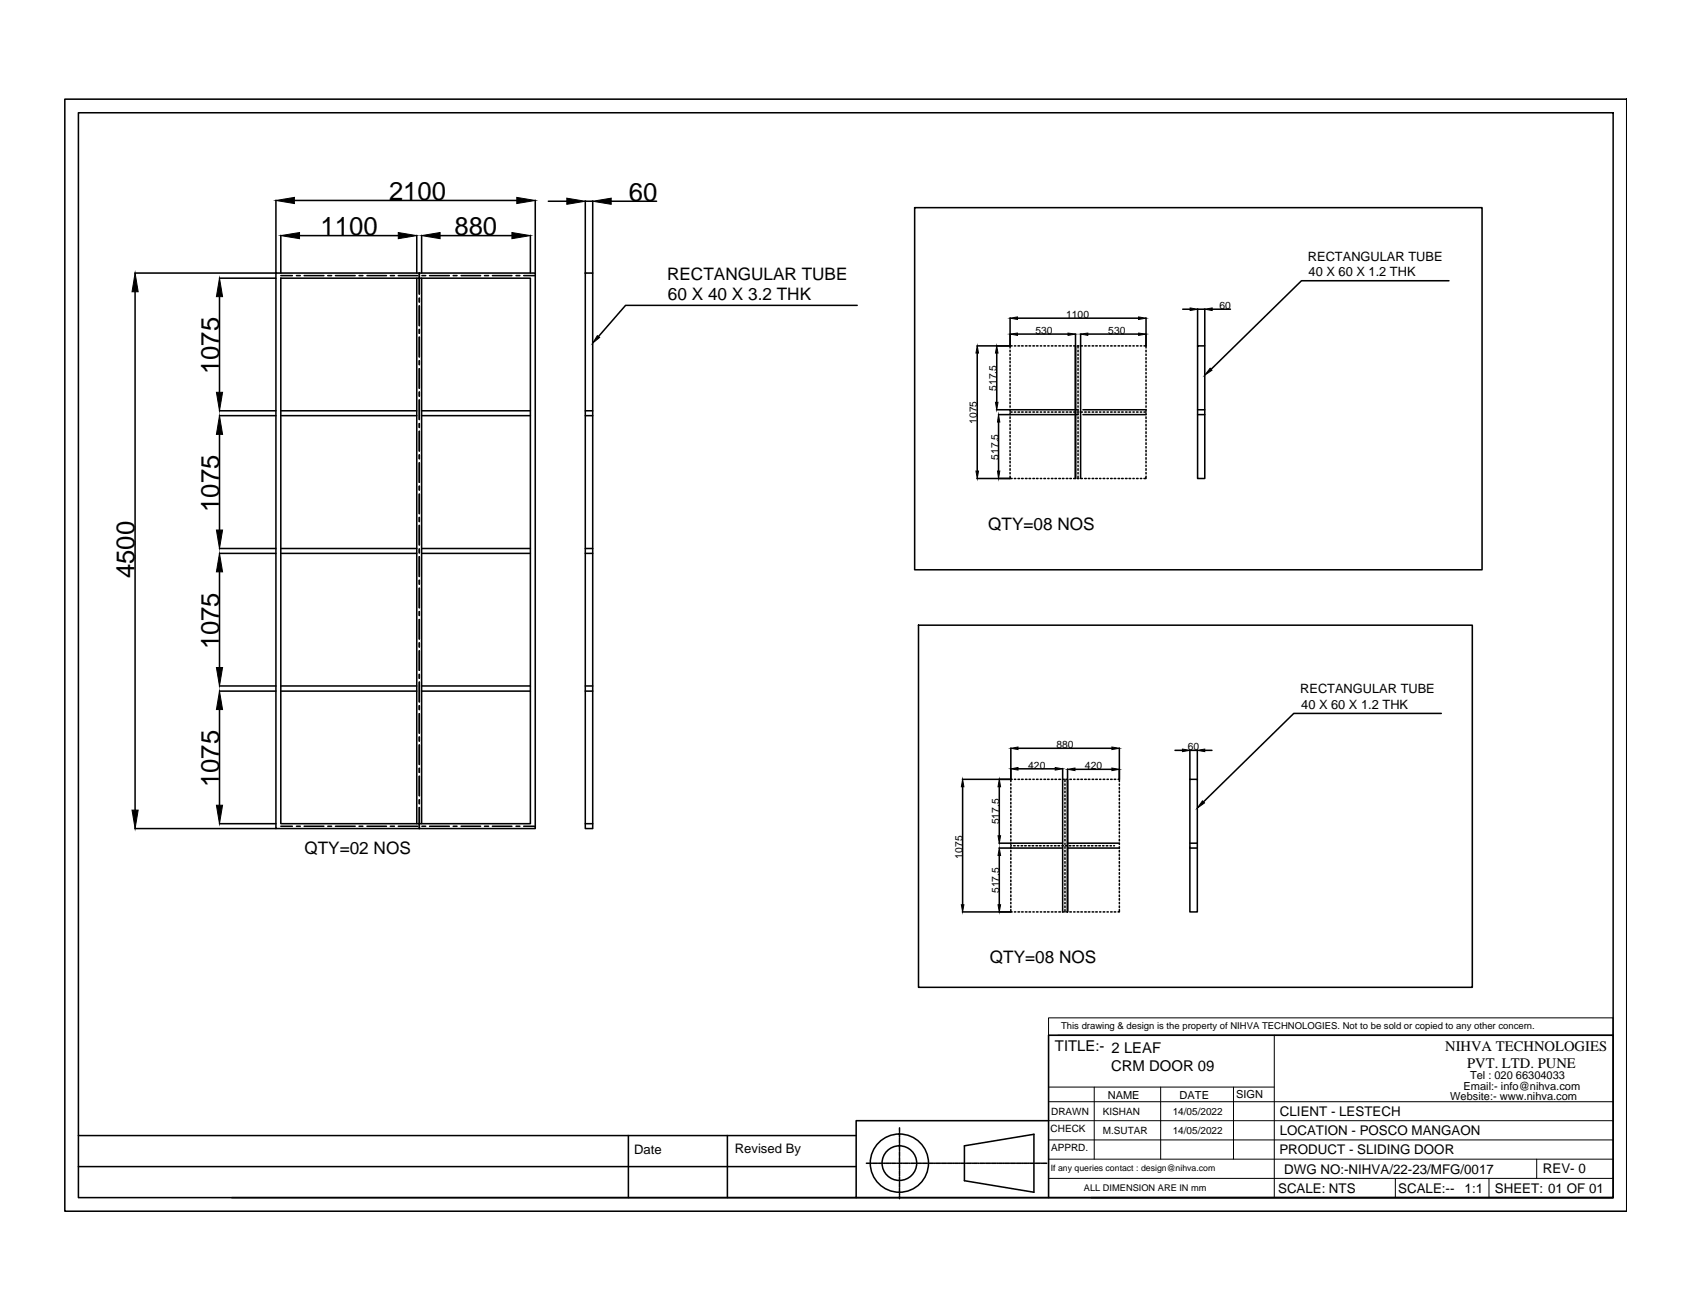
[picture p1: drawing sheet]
<svg xmlns="http://www.w3.org/2000/svg" width="279mm" height="216mm" viewBox="0 0 279 216" stroke-linecap="round" stroke-linejoin="round" font-family="sans-serif">
<!-- layer: 0 -->
<g fill="none" stroke="#000" stroke-width=".25">
<path d="M10.7 16.4h257.8v183.5h-257.8zM12.9 18.6h253.3v179.1h-253.3zM45.5 33v12.1M46.3 38.8v6.3M48.6 33.1h36.7M49.4 38.9h16.3M68.8 38.8v6.3M69.6 38.8v6.3M72.6 38.9h11.9M87.5 38.8v6.3M88.3 33v12.1M90.5 33.2h3"/>
<path d="M96.6 33.2v11.9h1.2v91.7h-1.2v-91.7M96.6 33.2h1.2M97.8 33.2v11.9M100.9 33.2h7.5M150.9 34.3h93.7v59.8h-93.7zM22.3 45.1h23.2M22.3 48.2v85.5M36.2 45.9h9.3M36.2 49v15.8M45.5 45.1h42.8v91.7h-42.8zM46.3 45.9h41.2v90.1h-41.2zM46.3 45.5h1.9"/>
<path d="M48.9 45.5h.7M50.2 45.5h3.3M54.1 45.5h.6M55.4 45.5h3.2M59.3 45.5h.6M60.6 45.5h3.2M64.4 45.5h.7M65.7 45.5h3.2M68.8 45.9v90.1M69.2 45.1v3.4M69.2 49.2v.7M69.2 50.5v3.2"/>
<path d="M69.2 54.4v.6M69.2 55.7v3.2M69.2 59.5v.7M69.6 45.9v90.1M69.6 45.5h.7M70.9 45.5h3.3M74.8 45.5h.6M76.1 45.5h3.2M80 45.5h.6M81.3 45.5h3.2M85.2 45.5h.6M86.4 45.5h1.9"/>
<path d="M141.5 50.4h-38.3l-4.5 5.2M161.2 57.1h5.5M161.3 58.3v19.5M164.5 58.3v8.1M166.7 52.5v4.6M166.7 57.8v.3M166.7 58.4v.3M166.7 59v.3M166.7 59.6v.3M167 57.1h-.3v.3M167.4 57.1h.2M167.9 52.5h20"/>
<path d="M167.9 55.1h8.4M168 57.1h.3M168.6 57.1h.3M169.2 57.1h.3M169.8 57.1h.3M170.5 57.1h.2M171.1 57.1h.2M171.7 57.1h.2M172.3 57.1h.2M172.9 57.1h.2M173.5 57.1h.3M174.1 57.1h.3"/>
<path d="M174.7 57.1h.3M175.3 57.1h.3M176 57.1h.2M176.6 57.1h.2M177.2 57.1h.2M177.5 55.1v2M177.8 57.1h.2M177.9 57.1v.3M177.9 57.8v.3M177.9 58.4v.3M177.9 59v.3M177.9 59.6v.3"/>
<path d="M178.3 55.1v2M178.3 57.1v21.9M178.4 57.1h.2M179 57.1h.3M179.5 55.1h8.4M179.6 57.1h.3M180.2 57.1h.3M180.8 57.1h.3M181.5 57.1h.2M182.1 57.1h.2M182.7 57.1h.2M183.3 57.1h.2"/>
<path d="M183.9 57.1h.2M184.5 57.1h.3M185.1 57.1h.3M185.7 57.1h.3M186.3 57.1h.3M187 57.1h.2M187.6 57.1h.2M188.2 57.1h.2M188.8 57.1h.3v.3M189.1 52.5v4.6M189.1 57.8v.3M189.1 58.4v.3"/>
<path d="M189.1 59v.3M189.1 59.6v.3M195.2 51h1.2M197.6 57.1h1.2v21.9h-1.2zM197.6 51v6.1M197.6 51h1.2M198.8 51v6.1M200.1 51h3M239.1 46.3h-24.3l-14.9 14.6M36.2 67.8h9.3M36.2 68.6h9.3M36.2 71.7v15.8"/>
<path d="M46.3 67.8h22.5M46.3 68.6h22.5M69.2 60.9v3.2M69.2 64.7v.7M69.2 66v3.2M69.2 69.9v.7M69.2 71.2v3.3M69.2 75.1v.6M69.2 76.4v3.2M69.6 67.8h17.9M69.6 68.6h17.9M96.6 67.8h1.2"/>
<path d="M96.6 68.6h1.2M161.2 79h5.5M164.5 67.6h13.4M164.8 69.7v8.1M166.7 78.6v.4h.3M166.7 60.3v.2M166.7 60.9v.2M166.7 61.5v.2M166.7 62.1v.2M166.7 62.7v.2M166.7 63.3v.3M166.7 63.9v.3"/>
<path d="M166.7 64.5v.3M166.7 65.1v.3M166.7 65.8v.2M166.7 66.4v.2M166.7 67v.2M166.7 67.6v.2M166.7 68.2v.2M166.7 68.8v.3M166.7 69.4v.3M166.7 70v.3M166.7 70.6v.3M166.7 71.3v.2"/>
<path d="M166.7 71.9v.2M166.7 72.5v.2M166.7 73.1v.2M166.7 73.7v.2M166.7 74.3v.3M166.7 74.9v.3M166.7 75.6v.2M166.7 76.1v.3M166.7 76.8v.2M166.7 77.4v.2M166.7 78v.2M166.7 68h.3"/>
<path d="M167.4 79h.2M167.4 68h.2M168 79h.3M168 68h.3M168.6 79h.3M168.6 68h.3M169.2 79h.3M169.2 68h.3M169.8 79h.3M169.8 68h.3M170.5 79h.2M170.5 68h.2"/>
<path d="M171.1 79h.2M171.1 68h.2M171.7 79h.2M171.7 68h.2M172.3 79h.2M172.3 68h.2M172.9 79h.2M172.9 68h.2M173.5 79h.3M173.5 68h.3M174.1 79h.3M174.1 68h.3"/>
<path d="M174.7 79h.3M174.7 68h.3M175.3 79h.3M175.3 68h.3M176 79h.2M176 68h.2M176.6 79h.2M176.6 68h.2M177.2 79h.2M177.2 68h.2M177.5 79v-21.9v21.9M177.8 79h.2"/>
<path d="M177.8 68h.2M177.9 60.3v.2M177.9 60.9v.2M177.9 61.5v.2M177.9 62.1v.2M177.9 62.7v.2M177.9 63.3v.3M177.9 63.9v.3M177.9 64.5v.3M177.9 65.1v.3M177.9 65.8v.2M177.9 66.4v.2"/>
<path d="M177.9 67v.2M177.9 67.6v.2M177.9 68.2v.2h-13.1M177.9 68.8v.3M177.9 69.4v.3M177.9 70v.3M177.9 70.6v.3M177.9 71.3v.2M177.9 71.9v.2M177.9 72.5v.2M177.9 73.1v.2M177.9 73.7v.2"/>
<path d="M177.9 74.3v.3M177.9 74.9v.3M177.9 75.6v.2M177.9 76.1v.3M177.9 76.8v.2M177.9 77.4v.2M177.9 78v.2M177.9 78.6v.4M178.4 79h.2M178.4 68h.2M178.7 67.6h10.4M179 79h.3"/>
<path d="M179 68h.3M179.6 79h.3M179.6 68h.3M180.2 79h.3M180.2 68h.3M180.8 79h.3M180.8 68h.3M181.5 79h.2M181.5 68h.2M182.1 79h.2M182.1 68h.2M182.7 79h.2"/>
<path d="M182.7 68h.2M183.3 79h.2M183.3 68h.2M183.9 79h.2M183.9 68h.2M184.5 79h.3M184.5 68h.3M185.1 79h.3M185.1 68h.3M185.7 79h.3M185.7 68h.3M186.3 79h.3"/>
<path d="M186.3 68h.3M187 79h.2M187 68h.2M187.6 79h.2M187.6 68h.2M188.2 79h.2M188.2 68h.2M188.8 68h.3M189.1 78.6v.4h-.3M189.1 60.3v.2M189.1 60.9v.2M189.1 61.5v.2"/>
<path d="M189.1 62.1v.2M189.1 62.7v.2M189.1 63.3v.3M189.1 63.9v.3M189.1 64.5v.3M189.1 65.1v.3M189.1 65.8v.2M189.1 66.4v.2M189.1 67v.2M189.1 67.6v.2M189.1 68.2v.2h-10.4M189.1 68.8v.3"/>
<path d="M189.1 69.4v.3M189.1 70v.3M189.1 70.6v.3M189.1 71.3v.2M189.1 71.9v.2M189.1 72.5v.2M189.1 73.1v.2M189.1 73.7v.2M189.1 74.3v.3M189.1 74.9v.3M189.1 75.6v.2M189.1 76.1v.3"/>
<path d="M189.1 76.8v.2M189.1 77.4v.2M189.1 78v.2M197.6 68.4h1.2M197.6 67.6h1.2M36.2 90.5h9.3M36.2 91.3h9.3M36.2 94.4v15.8M46.3 90.5h22.5M46.3 91.3h22.5M69.2 80.2v.7M69.2 81.6v3.2"/>
<path d="M69.2 85.4v.7M69.2 86.7v3.2M69.2 90.6v.7M69.2 91.9v3.3M69.2 95.8v.6M69.2 97.1v3.2M69.6 90.5h17.9M69.6 91.3h17.9M96.6 90.5h1.2M96.6 91.3h1.2M36.2 113.2h9.3M36.2 114.1h9.3"/>
<path d="M36.2 117.1v15.8M46.3 113.2h22.5M46.3 114.1h22.5M69.2 101v.6M69.2 102.3v3.2M69.2 106.1v.7M69.2 107.4v3.2M69.2 111.3v.7M69.2 112.6v3.3M69.2 116.5v.6M69.2 117.8v3.2M69.6 113.2h17.9"/>
<path d="M69.6 114.1h17.9M96.6 113.2h1.2M96.6 114.1h1.2M151.6 103.2h91.4v59.8h-91.4zM237.9 117.8h-24.4l-14.9 14.6M22.3 136.8h23.2M36.2 136h9.3M46.3 136.4h1.9M48.9 136.4h.7M50.2 136.4h3.3M54.1 136.4h.6M55.4 136.4h3.2"/>
<path d="M59.3 136.4h.6M60.6 136.4h3.2M64.4 136.4h.7M65.7 136.4h3.2M69.2 121.7v.6M69.2 123v3.2M69.2 126.8v.7M69.2 128.1v3.2M69.2 132v.7M69.2 133.3v3.5M69.6 136.4h.7M70.9 136.4h3.3"/>
<path d="M74.8 136.4h.6M76.1 136.4h3.2M80 136.4h.6M81.3 136.4h3.2M85.2 136.4h.6M86.4 136.4h1.9M96.6 136h1.2M158.9 129.9v19.4M164.9 139.2h10.5M164.9 140h10.5M164.9 129.9v8.1M166.8 123.5v5.1h-8"/>
<path d="M166.8 129.4v.2M166.8 130v.2M166.8 130.6v.2M166.8 131.2v.3M166.8 131.8v.3M166.8 132.4v.3M166.8 133v.3M166.8 133.7v.2M166.8 134.3v.2M166.8 134.9v.2M166.8 135.5v.2M166.8 136.1v.2"/>
<path d="M166.8 136.7v.3M166.8 137.3v.3M166.8 138v.2M166.8 138.5v.3M166.8 139.2v.2M166.8 139.8v.2M166.8 139.6h.1M167 128.6h-.2v.4M167.3 139.6h.2M167.4 128.6h.2M167.9 139.6h.2M168 128.6h.3"/>
<path d="M168 123.5h15.5M168 126.9h6.1M168.5 139.6h.3M168.6 128.6h.3M169.1 139.6h.3M169.2 128.6h.3M169.7 139.6h.3M169.8 128.6h.3M170.3 139.6h.3M170.5 128.6h.2M171 139.6h.2M171.1 128.6h.2"/>
<path d="M171.6 139.6h.2M171.7 128.6h.2M172.2 139.6h.2M172.3 128.6h.2M172.8 139.6h.2M172.9 128.6h.2M173.4 139.6h.2M173.5 128.6h.3M174 139.6h.3M174.1 128.6h.3M174.6 139.6h.3M174.7 128.6h.3"/>
<path d="M175.2 139.6h.3M175.3 128.6h.3M175.4 126.9v23.6M175.8 128.6v.4M175.8 129.4v.2M175.8 130v.2M175.8 130.6v.2M175.8 131.2v.3M175.8 131.8v.3M175.8 132.4v.3M175.8 133v.3M175.8 133.7v.2"/>
<path d="M175.8 134.3v.2M175.8 134.9v.2M175.8 135.5v.2M175.8 136.1v.2M175.8 136.7v.3M175.8 137.3v.3M175.8 138v.2M175.8 138.5v.3M175.8 139.2v.2M175.8 139.8v.2M175.8 139.6h.3M176.2 139.2h8.5v.2"/>
<path d="M176.2 126.9v1.7h-.2M176.2 140h8.5M176.5 139.6h.2M176.6 128.6h.2M177.1 139.6h.2M177.2 128.6h.2M177.4 127h6.1M177.7 139.6h.2M177.8 128.6h.2M178.3 139.6h.2M178.4 128.6h.2M178.9 139.6h.2"/>
<path d="M179 128.6h.3M179.5 139.6h.3M179.6 128.6h.3M180.1 139.6h.3M180.2 128.6h.3M180.7 139.6h.3M180.8 128.6h.3M181.3 139.6h.3M181.5 128.6h.2M182 139.6h.2M182.1 128.6h.2M182.6 139.6h.2"/>
<path d="M182.7 128.6h.2M183.2 139.6h.2M183.3 128.6h.2M183.8 139.6h.1M183.9 128.6h.2M184.5 128.6h.2M184.7 123.5v5.5M184.7 129.4v.2M184.7 130v.2M184.7 130.6v.2M184.7 131.2v.3M184.7 131.8v.3"/>
<path d="M184.7 132.4v.3M184.7 133v.3M184.7 133.7v.2M184.7 134.3v.2M184.7 134.9v.2M184.7 135.5v.2M184.7 136.1v.2M184.7 136.7v.3M184.7 137.3v.3M184.7 138v.2M184.7 138.5v.3M184.7 139.8v.2"/>
<path d="M193.9 123.9h1.2M196.4 128.6h1.2v21.9h-1.2zM196.4 140h.1M196.4 123.8v4.8M196.4 123.9h1.2M196.4 139.2h1.2M196.4 140h1.2M197.6 123.8v4.8M198.8 123.9h1.2M158.8 150.5h8M164.9 141.2v8.1M166.8 150.1v.4h.2"/>
<path d="M166.8 140.4v.2M166.8 141v.3M166.8 141.6v.2M166.8 142.2v.3M166.8 142.8v.3M166.8 143.5v.2M166.8 144v.3M166.8 144.7v.2M166.8 145.3v.2M166.8 145.9v.2M166.8 146.5v.3M166.8 147.1v.2"/>
<path d="M166.8 147.7v.3M166.8 148.3v.3M166.8 149v.2M166.8 149.5v.3M167.4 150.5h.2M168 150.5h.3M168.6 150.5h.3M169.2 150.5h.3M169.8 150.5h.3M170.5 150.5h.2M171.1 150.5h.2M171.7 150.5h.2"/>
<path d="M172.3 150.5h.2M172.9 150.5h.2M173.5 150.5h.3M174.1 150.5h.3M174.7 150.5h.3M175.3 150.5h.3M175.8 140.4v.2M175.8 141v.3M175.8 141.6v.2M175.8 142.2v.3M175.8 142.8v.3M175.8 143.5v.2"/>
<path d="M175.8 144v.3M175.8 144.7v.2M175.8 145.3v.2M175.8 145.9v.2M175.8 146.5v.3M175.8 147.1v.2M175.8 147.7v.3M175.8 148.3v.3M175.8 149v.2M175.8 149.5v.3M175.8 150.1v.4M176 150.5h.2"/>
<path d="M176.2 150.5v-21.9v21.9M176.6 150.5h.2M177.2 150.5h.2M177.8 150.5h.2M178.4 150.5h.2M179 150.5h.3M179.6 150.5h.3M180.2 150.5h.3M180.8 150.5h.3M181.5 150.5h.2M182.1 150.5h.2M182.7 150.5h.2"/>
<path d="M183.3 150.5h.2M183.9 150.5h.2M184.7 150.1v.4h-.2M184.7 140.4v.2M184.7 141v.3M184.7 141.6v.2M184.7 142.2v.3M184.7 142.8v.3M184.7 143.5v.2M184.7 144v.3M184.7 144.7v.2M184.7 145.3v.2"/>
<path d="M184.7 145.9v.2M184.7 146.5v.3M184.7 147.1v.2M184.7 147.7v.3M184.7 148.3v.3M184.7 149v.2M184.7 149.5v.3M173 170.9h93.2v26.8h-93.2zM12.9 192.6h128.4M12.9 187.4h128.4M103.7 187.4v10.3M120 187.4v10.3"/>
<path d="M141.3 197.7h31.7M143 192h.7M143.8 192h.2M144.1 192h.6M144.9 192h.1M145.1 192h.7M145.9 192h.1M146.2 192h.6M146.9 192h.2M147.2 192h.6M148 192h.1M148.2 192h.7"/>
<path d="M148.4 186.2v.4M148.4 186.8v.1M148.4 187v.7M148.4 187.8v.1M148.4 188.1v.6M148.4 188.8v.2M148.4 189.1v.7M148.4 189.9v.1M148.4 190.1v.7M148.4 190.9v.1M148.4 191.2v.6M148.4 191.9v.2"/>
<path d="M148.4 192.2v.7M148.4 193v.1M148.4 193.2v.7M148.4 194v.1M148.4 194.3v.6M148.4 195.1v.1M148.4 195.3v.6M148.4 196.1v.1M148.4 196.3v.7M148.4 197.1v.2M148.4 197.4v.5M149 192h.1"/>
<path d="M149.3 192h.6M150 192h.1M150.3 192h.6M151.1 192h.1M151.3 192h.7M152.1 192h.1M152.3 192h.7M153.1 192h.2M153.4 192h.6M154.2 192h.1M154.4 192h.7M155.2 192h.1"/>
<path d="M155.5 192h.6M156.2 192h.2M156.5 192h.7M157.3 192h.1M157.6 192h.6M158.3 192h.1M158.6 192h.6M159.2 189.1l11.4-1.9v9.6l-11.4-1.9zM159.4 192h.1M159.6 192h.7M160.4 192h.1M160.6 192h.7"/>
<path d="M161.4 192h.1M161.7 192h.6M162.5 192h.1M162.7 192h.7M163.5 192h.1M163.7 192h.7M164.5 192h.2M164.8 192h.6M165.6 192h.1M165.8 192h.7M166.6 192h.1M166.9 192h.6"/>
<path d="M167.6 192h.2M167.9 192h.7M168.7 192h.1M168.9 192h.7M169.7 192h.1M170 192h.6M170.8 192h.1M171 192h.6M171.8 192h.1M172 192h.7M173 185h-31.7v12.7h-103M180.1 197.7h86.1"/>
<circle cx="148.4" cy="192" r="2.86"/>
<circle cx="148.4" cy="192" r="4.8"/>
</g>
<g fill="#000" stroke="#000" stroke-width=".17">
<path d="M45.5 33.1l3.1-.5v1zM46.3 38.9l3.1-.5v1zM65.7 38.4l3.1 .5-3.1 .5zM69.6 38.9l3-.5v1zM84.5 38.4l3 .5-3 .5zM85.3 32.6l3 .5-3 .5zM93.5 32.7l3.1 .5-3.1 .5zM97.8 33.2l3.1-.5v1zM22.3 45.1l.5 3.1h-1zM36.2 45.9l.5 3.1h-1zM98.6 55.4l.4 .3-1.2 .9zM161.3 57.1l.2 1.2h-.4z"/>
<path d="M164.5 57.1l.2 1.2h-.4zM166.7 52.5l1.2-.2v.4zM166.7 55.1l1.2-.1v.4zM176.3 55l1.2 .1-1.2 .3zM178.3 55.1l1.2-.1v.4zM187.9 52.3l1.2 .2-1.2 .2zM187.9 55l1.2 .1-1.2 .3zM196.4 50.8l1.2 .2-1.2 .3zM198.8 51l1.3-.2v.5zM35.7 64.8h1l-.5 3zM36.2 68.6l.5 3.1h-1zM161.1 77.8h.4l-.2 1.2z"/>
<path d="M164.3 66.4h.4l-.2 1.2zM164.6 77.8h.4l-.2 1.2zM164.8 68.4l.2 1.3h-.4zM199.7 60.8l.3 .3-1.2 .8zM35.7 87.5h1l-.5 3zM36.2 91.3l.5 3.1h-1zM35.7 110.2h1l-.5 3zM36.2 114.1l.5 3h-1zM21.8 133.7h1l-.5 3.1zM35.7 132.9h1l-.5 3.1zM158.9 128.6l.2 1.3h-.4zM164.7 138h.4l-.2 1.2z"/>
<path d="M164.9 128.6l.2 1.3h-.4zM166.8 123.5l1.2-.2v.4zM166.8 126.9l1.2-.2v.4zM174.1 126.7l1.3 .2-1.3 .2zM176.2 127l1.2-.2v.4zM183.5 123.3l1.2 .2-1.2 .2zM183.5 126.8l1.2 .2-1.2 .2zM195.1 123.6l1.3 .3-1.3 .2zM198.4 132.2l.4 .3-1.2 .9zM197.6 123.9l1.2-.3v.5zM158.7 149.3h.4l-.2 1.2zM164.7 149.3h.4l-.2 1.2z"/>
<path d="M164.9 140l.2 1.2h-.4z"/>
</g>
<g fill="none" stroke="#000" stroke-width=".17">
<path d="M173 168h93.2v2.9h-93.2zM173 170.9v26.8M173 179.4h37.3M174.6 170.9h91.6M180.6 179.4v11.9M191.5 179.4v11.9M203.6 179.4v11.9M210.3 170.9v26.8M173 191.3h93.2M173 188.2h93.2M173 185h93.2M173 181.8h93.2"/>
<path d="M173 194.5h93.2M230.3 194.5v3.2M245.7 194.5v3.2M253.6 191.3v3.2"/>
</g>
<g font-size="4.2">
<text x="64.2" y="33">2100</text>
<text x="103.8" y="33.1">60</text>
<text x="52.9" y="38.8">1100</text>
<text x="75" y="38.8">880</text>
<text x="36.2" y="61.8" transform="rotate(-90 36.2 61.8)">1075</text>
<text x="36.2" y="84.5" transform="rotate(-90 36.2 84.5)">1075</text>
<text x="22.2" y="95.4" transform="rotate(-90 22.2 95.4)">4500</text>
<text x="36.2" y="107.2" transform="rotate(-90 36.2 107.2)">1075</text>
<text x="36.2" y="129.9" transform="rotate(-90 36.2 129.9)">1075</text>
</g>
<g font-size="2.8">
<text x="110.1" y="46.2">RECTANGULAR TUBE</text>
<text x="110.2" y="49.6">60 X 40 X 3.2 THK</text>
<text x="163.1" y="87.5">QTY=08 NOS</text>
<text x="50.2" y="141">QTY=02 NOS</text>
<text x="163.4" y="158.9">QTY=08 NOS</text>
</g>
<g font-size="2.5">
<text x="174.1" y="173.6">TITLE:- 2 LEAF</text>
<text x="183.4" y="176.8">CRM DOOR 09</text>
</g>
<g font-size="2.4">
<text x="238.5" y="173.5">NIHVA TECHNOLOGIES</text>
<text x="242.1" y="176.2">PVT. LTD. PUNE</text>
</g>
<g font-size="2.2">
<text x="211.2" y="184.2">CLIENT - LESTECH</text>
<text x="104.6" y="190.5">Date</text>
<text x="121.3" y="190.3">Revised By</text>
<text x="211.1" y="190.5">PRODUCT - SLIDING DOOR</text>
<text x="211.2" y="187.4">LOCATION - POSCO MANGAON</text>
<text x="210.9" y="196.8">SCALE: NTS</text>
<text x="211.9" y="193.7">DWG NO:-NIHVA/22-23/MFG/0017</text>
<text x="230.7" y="196.8">SCALE:--</text>
<text x="241.7" y="196.8">1:1</text>
<text x="246.7" y="196.8">SHEET: 01 OF 01</text>
<text x="254.6" y="193.7">REV- 0</text>
</g>
<g font-size="2.1">
<text x="215.8" y="43">RECTANGULAR TUBE</text>
<text x="216" y="45.6">40 X 60 X 1.2 THK</text>
<text x="214.6" y="114.5">RECTANGULAR TUBE</text>
<text x="214.7" y="117">40 X 60 X 1.2 THK</text>
</g>
<g font-size="1.8">
<text x="241.5" y="179.9">Email:- info@nihva.com</text>
<text x="242.6" y="178.1">Tel : 020 66304033</text>
<text x="182.8" y="181.4">NAME</text>
<text x="194.7" y="181.4">DATE</text>
<text x="204" y="181.3">SIGN</text>
<text x="239.3" y="181.6">Website:- www.nihva.com</text>
</g>
<g font-size="1.7">
<text x="176" y="52.5">1100</text>
<text x="201.2" y="51">60</text>
<text x="170.9" y="55.1">530</text>
<text x="182.9" y="55.1">530</text>
<text x="164.5" y="64.5" transform="rotate(-90 164.5 64.5)">517.5</text>
<text x="161.2" y="70" transform="rotate(-90 161.2 70)">1075</text>
<text x="164.8" y="75.8" transform="rotate(-90 164.8 75.8)">517.5</text>
<text x="174.4" y="123.5">880</text>
<text x="196" y="123.8">60</text>
<text x="169.7" y="126.9">420</text>
<text x="179.1" y="126.9">420</text>
<text x="164.9" y="136" transform="rotate(-90 164.9 136)">517.5</text>
<text x="158.8" y="141.7" transform="rotate(-90 158.8 141.7)">1075</text>
<text x="164.9" y="147.4" transform="rotate(-90 164.9 147.4)">517.5</text>
<text x="173.5" y="184.1">DRAWN</text>
<text x="182" y="184">KISHAN</text>
<text x="193.5" y="184">14/05/2022</text>
<text x="173.4" y="186.9">CHECK</text>
<text x="173.5" y="190">APPRD.</text>
<text x="182" y="187.2">M.SUTAR</text>
<text x="193.5" y="187.2">14/05/2022</text>
</g>
<text font-size="1.6" x="175.1" y="169.8">This drawing &amp; design is the property of NIHVA TECHNOLOGIES. Not to be sold or copied to any other concern.</text>
<text font-size="1.5" x="178.9" y="196.6">ALL DIMENSION ARE IN mm</text>
<text font-size="1.4" x="173.4" y="193.3">If any queries contact : design@nihva.com</text>
</svg>
